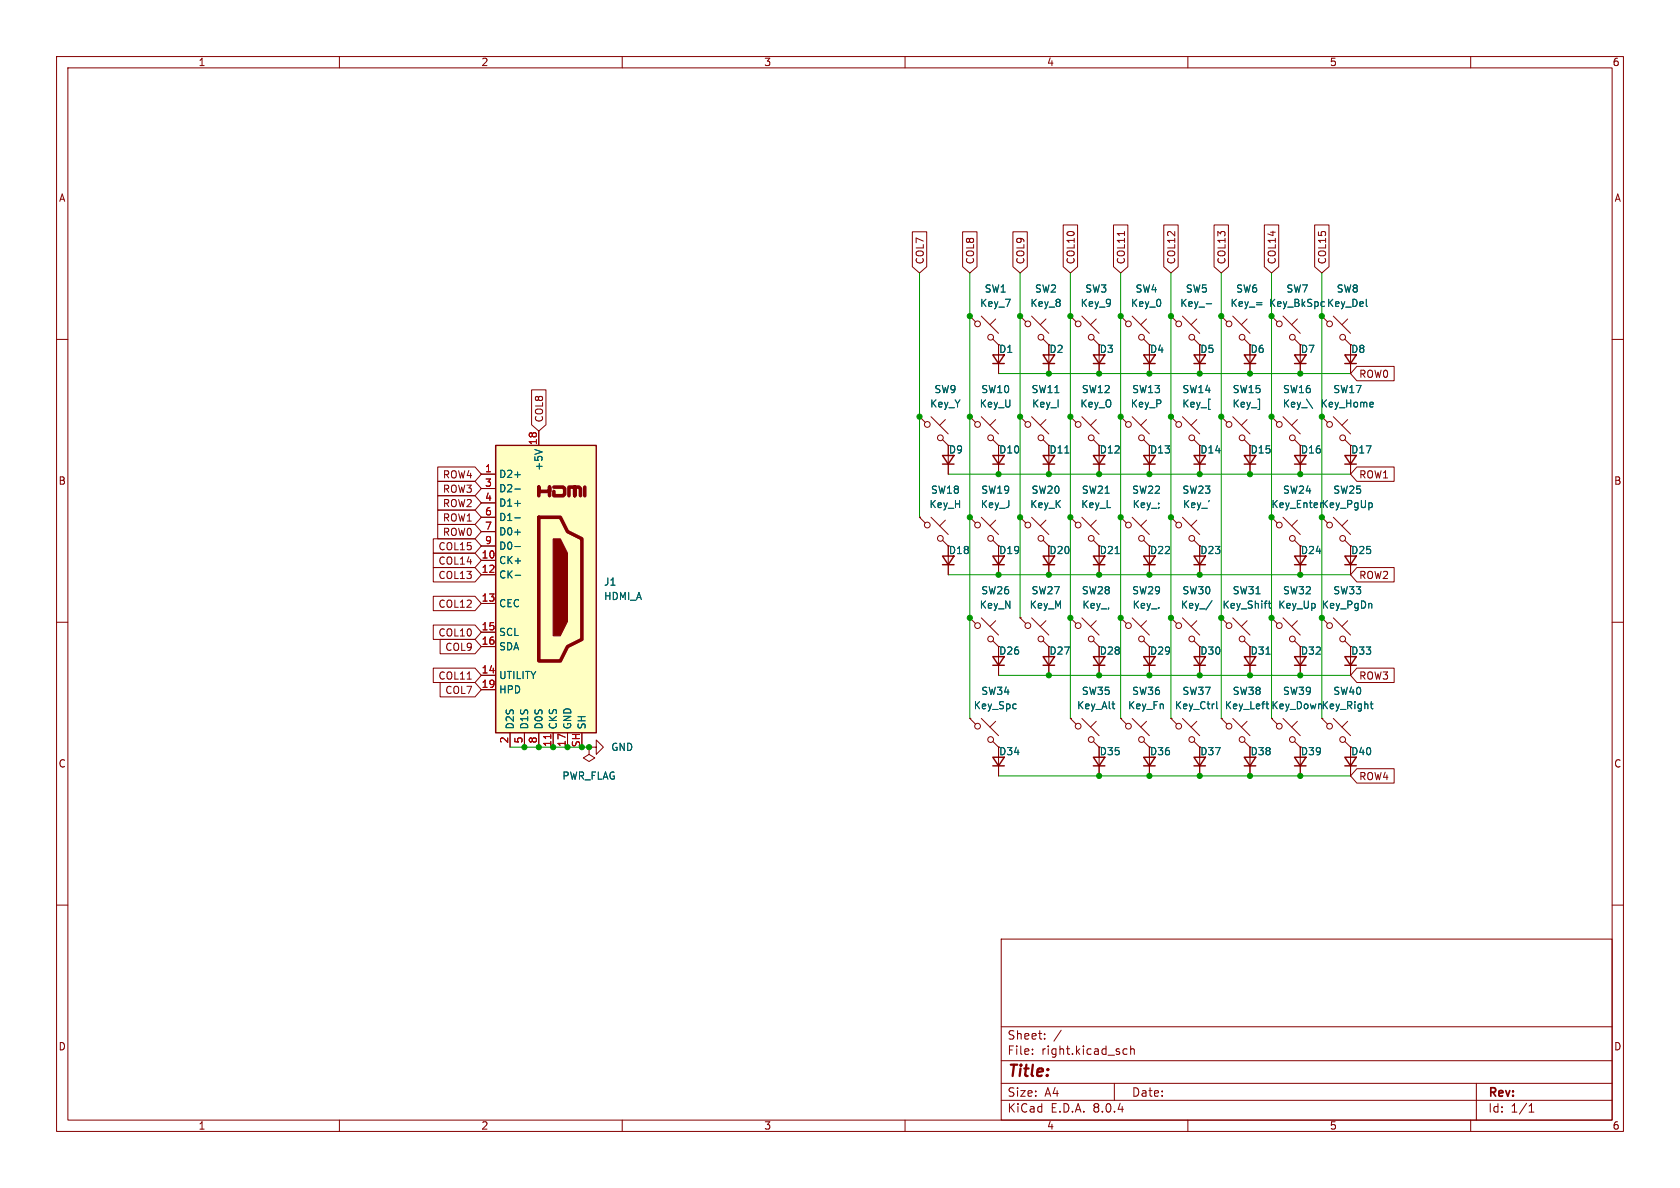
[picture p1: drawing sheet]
<svg xmlns="http://www.w3.org/2000/svg" width="297mm" height="210mm" viewBox="0 0 297 210" stroke-linecap="round" stroke-linejoin="round" font-family="sans-serif">
<g fill="none" stroke="#840000" stroke-width=".18">
<path d="M10 10h277v190h-277zM12 12h273v186h-273zM60 10v2M110 10v2M160 10v2M210 10v2M260 10v2M10 60h2M171.4 55.9l1.1 1M171.4 55.9h.1M173.5 55.9l3 3M175.5 59.9l1 1.1"/>
<path d="M176 56.4l-1 1M180.3 55.9l1.1 1M180.3 55.9h.1M182.4 55.9l3 3M184.4 59.9l1 1.1M184.9 56.4l-1 1M189.2 55.9l1 1M189.2 55.9h.1M191.3 55.9l3 3M193.3 59.9l1 1.1M193.8 56.4l-1 1M198.1 55.9l1 1"/>
<path d="M198.1 55.9h.1M200.2 55.9l3 3M202.2 59.9l1 1.1M202.7 56.4l-1 1M207 55.9l1 1M207 55.9h.1M209 55.9l3.1 3M211.1 59.9l1 1.1M211.6 56.4l-1 1M215.9 55.9l1 1M215.9 55.9h.1M217.9 55.9l3.1 3"/>
<path d="M220 59.9l1 1.1M220.5 56.4l-1 1M224.8 55.9l1 1M224.8 55.9h.1M226.8 55.9l3.1 3M228.9 59.9l1 1.1M229.4 56.4l-1.1 1M233.7 55.9l1 1M233.7 55.9h.1M235.7 55.9l3.1 3M237.7 59.9l1.1 1.1M238.3 56.4l-1.1 1"/>
<path d="M285 60h2M162.6 73.7l1 1M162.6 73.7h.1M164.6 73.7l3 3M166.6 77.7l1 1M167.1 74.2l-1 1M171.4 73.7l1.1 1M171.4 73.7h.1M173.5 73.7l3 3M175.5 77.7l1 1M176 74.2l-1 1M176.5 62.7v3.3"/>
<path d="M180.3 73.7l1.1 1M180.3 73.7h.1M182.4 73.7l3 3M184.4 77.7l1 1M184.9 74.2l-1 1M185.4 62.7v3.3M189.2 73.7l1 1M189.2 73.7h.1M191.3 73.7l3 3M193.3 77.7l1 1M193.8 74.2l-1 1M194.3 62.7v3.3"/>
<path d="M198.1 73.7l1 1M198.1 73.7h.1M200.2 73.7l3 3M202.2 77.7l1 1M202.7 74.2l-1 1M203.2 62.7v3.3M207 73.7l1 1M207 73.7h.1M209 73.7l3.1 3M211.1 77.7l1 1M211.6 74.2l-1 1M212.1 62.7v3.3"/>
<path d="M215.9 73.7l1 1M215.9 73.7h.1M217.9 73.7l3.1 3M220 77.7l1 1M220.5 74.2l-1 1M221 62.7v3.3M224.8 73.7l1 1M224.8 73.7h.1M226.8 73.7l3.1 3M228.9 77.7l1 1M229.4 74.2l-1.1 1M229.9 62.7v3.3"/>
<path d="M233.7 73.7l1 1M233.7 73.7h.1M235.7 73.7l3.1 3M237.7 77.7l1.1 1M238.3 74.2l-1.1 1M238.8 62.7v3.3M162.6 91.4l1 1.1M162.6 91.4h.1M164.6 91.4l3 3.1M166.6 95.5l1 1M167.1 91.9l-1 1.1M167.6 80.5v3.3"/>
<path d="M167.6 98.3v3.3M171.4 91.4l1.1 1.1M171.4 91.4h.1M173.5 91.4l3 3.1M175.5 95.5l1 1M176 91.9l-1 1.1M176.5 80.5v3.3M176.5 98.3v3.3M180.3 91.4l1.1 1.1M180.3 91.4h.1M182.4 91.4l3 3.1M184.4 95.5l1 1"/>
<path d="M184.9 91.9l-1 1.1M185.4 80.5v3.3M185.4 98.3v3.3M189.2 91.4l1 1.1M189.2 91.4h.1M191.3 91.4l3 3.1M193.3 95.5l1 1M193.8 91.9l-1 1.1M194.3 80.5v3.3M194.3 98.3v3.3M198.1 91.4l1 1.1M198.1 91.4h.1"/>
<path d="M200.2 91.4l3 3.1M202.2 95.5l1 1M202.7 91.9l-1 1.1M203.2 80.5v3.3M203.2 98.3v3.3M212.1 80.5v3.3M212.1 98.3v3.3M221 80.5v3.3M224.8 91.4l1 1.1M224.8 91.4h.1M226.8 91.4l3.1 3.1M228.9 95.5l1 1"/>
<path d="M229.4 91.9l-1.1 1.1M229.9 80.5v3.3M229.9 98.3v3.3M233.7 91.4l1 1.1M233.7 91.4h.1M235.7 91.4l3.1 3.1M237.7 95.5l1.1 1M238.3 91.9l-1.1 1.1M238.8 80.5v3.3M238.8 98.3v3.3M10 110h2M171.4 109.2l1.1 1"/>
<path d="M171.4 109.2h.1M173.5 109.2l3 3.1M175.5 113.3l1 1M176 109.7l-1 1M176.5 116.1v3.3M180.3 109.2l1.1 1M180.3 109.2h.1M182.4 109.2l3 3.1M184.4 113.3l1 1M184.9 109.7l-1 1M185.4 116.1v3.3M189.2 109.2l1 1"/>
<path d="M189.2 109.2h.1M191.3 109.2l3 3.1M193.3 113.3l1 1M193.8 109.7l-1 1M194.3 116.1v3.3M198.1 109.2l1 1M198.1 109.2h.1M200.2 109.2l3 3.1M202.2 113.3l1 1M202.7 109.7l-1 1M203.2 116.1v3.3M207 109.2l1 1"/>
<path d="M207 109.2h.1M209 109.2l3.1 3.1M211.1 113.3l1 1M211.6 109.7l-1 1M212.1 116.1v3.3M215.9 109.2l1 1M215.9 109.2h.1M217.9 109.2l3.1 3.1M220 113.3l1 1M220.5 109.7l-1 1M221 116.1v3.3M224.8 109.2l1 1"/>
<path d="M224.8 109.2h.1M226.8 109.2l3.1 3.1M228.9 113.3l1 1M229.4 109.7l-1.1 1M229.9 116.1v3.3M233.7 109.2l1 1M233.7 109.2h.1M235.7 109.2l3.1 3.1M237.7 113.3l1.1 1M238.3 109.7l-1.1 1M238.8 116.1v3.3M285 110h2"/>
<path d="M171.4 127l1.1 1M171.4 127h.1M173.5 127l3 3M175.5 131.1l1 1M176 127.5l-1 1M176.5 133.9v3.3M189.2 127l1 1M189.2 127h.1M191.3 127l3 3M193.3 131.1l1 1M193.8 127.5l-1 1M194.3 133.9v3.3"/>
<path d="M198.1 127l1 1M198.1 127h.1M200.2 127l3 3M202.2 131.1l1 1M202.7 127.5l-1 1M203.2 133.9v3.3M207 127l1 1M207 127h.1M209 127l3.1 3M211.1 131.1l1 1M211.6 127.5l-1 1M212.1 133.9v3.3"/>
<path d="M233.7 127l1 1M233.7 127h.1M235.7 127l3.1 3M237.7 131.1l1.1 1M238.3 127.5l-1.1 1M238.8 133.9v3.3M10 160h2M285 160h2M177 166h108v32h-108zM60 198v2M110 198v2M160 198v2"/>
<path d="M177 194.5h108M177 191.5h108M177 187.5h108M177 181.5h108M182.5 186.3v.1M182.5 185.5v.1M184.7 183.6v.1M184.7 182.8v.1M187.6 182.1l-1.3 2M197 191.5v3M198.6 186.3l.2 .1 .4-.1M199.2 185.5l-.4-.1-.2 .1"/>
<path d="M199.9 185.5l.2-.1 .4 .1v.9M199.9 184.9v1.5M210 198v2M260 198v2M261 191.5v6.5M270.3 196.6h.9M270.3 195.5l.4-.4v1.5"/>
<circle cx="172.8" cy="57.3" r=".51"/>
<circle cx="175.1" cy="59.6" r=".51"/>
<circle cx="181.7" cy="57.3" r=".51"/>
<circle cx="184" cy="59.6" r=".51"/>
<circle cx="190.6" cy="57.3" r=".51"/>
<circle cx="192.9" cy="59.6" r=".51"/>
<circle cx="199.5" cy="57.3" r=".51"/>
<circle cx="201.8" cy="59.6" r=".51"/>
<circle cx="208.4" cy="57.3" r=".51"/>
<circle cx="210.7" cy="59.6" r=".51"/>
<circle cx="217.3" cy="57.3" r=".51"/>
<circle cx="219.6" cy="59.6" r=".51"/>
<circle cx="226.2" cy="57.3" r=".51"/>
<circle cx="228.5" cy="59.6" r=".51"/>
<circle cx="235.1" cy="57.3" r=".51"/>
<circle cx="237.4" cy="59.6" r=".51"/>
<circle cx="163.9" cy="75" r=".51"/>
<circle cx="166.2" cy="77.4" r=".51"/>
<circle cx="172.8" cy="75" r=".51"/>
<circle cx="175.1" cy="77.4" r=".51"/>
<circle cx="181.7" cy="75" r=".51"/>
<circle cx="184" cy="77.4" r=".51"/>
<circle cx="190.6" cy="75" r=".51"/>
<circle cx="192.9" cy="77.4" r=".51"/>
<circle cx="199.5" cy="75" r=".51"/>
<circle cx="201.8" cy="77.4" r=".51"/>
<circle cx="208.4" cy="75" r=".51"/>
<circle cx="210.7" cy="77.4" r=".51"/>
<circle cx="217.3" cy="75" r=".51"/>
<circle cx="219.6" cy="77.4" r=".51"/>
<circle cx="226.2" cy="75" r=".51"/>
<circle cx="228.5" cy="77.4" r=".51"/>
<circle cx="235.1" cy="75" r=".51"/>
<circle cx="237.4" cy="77.4" r=".51"/>
<circle cx="163.9" cy="92.8" r=".51"/>
<circle cx="166.2" cy="95.2" r=".51"/>
<circle cx="172.8" cy="92.8" r=".51"/>
<circle cx="175.1" cy="95.2" r=".51"/>
<circle cx="181.7" cy="92.8" r=".51"/>
<circle cx="184" cy="95.2" r=".51"/>
<circle cx="190.6" cy="92.8" r=".51"/>
<circle cx="192.9" cy="95.2" r=".51"/>
<circle cx="199.5" cy="92.8" r=".51"/>
<circle cx="201.8" cy="95.2" r=".51"/>
<circle cx="226.2" cy="92.8" r=".51"/>
<circle cx="228.5" cy="95.2" r=".51"/>
<circle cx="235.1" cy="92.8" r=".51"/>
<circle cx="237.4" cy="95.2" r=".51"/>
<circle cx="172.8" cy="110.6" r=".51"/>
<circle cx="175.1" cy="113" r=".51"/>
<circle cx="181.7" cy="110.6" r=".51"/>
<circle cx="184" cy="113" r=".51"/>
<circle cx="190.6" cy="110.6" r=".51"/>
<circle cx="192.9" cy="113" r=".51"/>
<circle cx="199.5" cy="110.6" r=".51"/>
<circle cx="201.8" cy="113" r=".51"/>
<circle cx="208.4" cy="110.6" r=".51"/>
<circle cx="210.7" cy="113" r=".51"/>
<circle cx="217.3" cy="110.6" r=".51"/>
<circle cx="219.6" cy="113" r=".51"/>
<circle cx="226.2" cy="110.6" r=".51"/>
<circle cx="228.5" cy="113" r=".51"/>
<circle cx="235.1" cy="110.6" r=".51"/>
<circle cx="237.4" cy="113" r=".51"/>
<circle cx="172.8" cy="128.4" r=".51"/>
<circle cx="175.1" cy="130.7" r=".51"/>
<circle cx="190.6" cy="128.4" r=".51"/>
<circle cx="192.9" cy="130.7" r=".51"/>
<circle cx="199.5" cy="128.4" r=".51"/>
<circle cx="201.8" cy="130.7" r=".51"/>
<circle cx="208.4" cy="128.4" r=".51"/>
<circle cx="210.7" cy="130.7" r=".51"/>
<circle cx="235.1" cy="128.4" r=".51"/>
<circle cx="237.4" cy="130.7" r=".51"/>
</g>
<g fill="none" stroke="#840000" stroke-width=".25">
<path d="M175.5 62.7h2l-1 1.6zM175.5 64.3h2M184.4 62.7h2l-1 1.6zM184.4 64.3h2M193.3 62.7h2l-1 1.6zM193.3 64.3h2M202.2 62.7h2l-1 1.6zM202.2 64.3h2M211.1 62.7h2l-1 1.6zM211.1 64.3h2M220 62.7h2l-1 1.6zM220 64.3h2"/>
<path d="M228.9 62.7h2l-1 1.6zM228.9 64.3h2M237.7 62.7h2.1l-1 1.6zM237.7 64.3h2.1M166.6 80.5h2.1l-1.1 1.5zM166.6 98.3h2.1l-1.1 1.5zM166.6 99.8h2.1M166.6 82h2.1M175.5 80.5h2l-1 1.5zM175.5 98.3h2l-1 1.5zM175.5 99.8h2M175.5 82h2"/>
<path d="M184.4 98.3h2l-1 1.5zM184.4 80.5h2l-1 1.5zM184.4 99.8h2M184.4 82h2M193.3 98.3h2l-1 1.5zM193.3 80.5h2l-1 1.5zM193.3 99.8h2M193.3 82h2M202.2 80.5h2l-1 1.5zM202.2 98.3h2l-1 1.5zM202.2 99.8h2M202.2 82h2"/>
<path d="M211.1 98.3h2l-1 1.5zM211.1 80.5h2l-1 1.5zM211.1 99.8h2M211.1 82h2M220 80.5h2l-1 1.5zM220 82h2M228.9 98.3h2l-1 1.5zM228.9 80.5h2l-1 1.5zM228.9 99.8h2M228.9 82h2M237.7 80.5h2.1l-1 1.5zM237.7 98.3h2.1l-1 1.5z"/>
<path d="M237.7 99.8h2.1M237.7 82h2.1M175.5 116.1h2l-1 1.5zM175.5 117.6h2M184.4 116.1h2l-1 1.5zM184.4 117.6h2M193.3 116.1h2l-1 1.5zM193.3 117.6h2M202.2 116.1h2l-1 1.5zM202.2 117.6h2M211.1 116.1h2l-1 1.5zM211.1 117.6h2"/>
<path d="M220 116.1h2l-1 1.5zM220 117.6h2M228.9 116.1h2l-1 1.5zM228.9 117.6h2M237.7 116.1h2.1l-1 1.5zM237.7 117.6h2.1M175.5 133.9h2l-1 1.5zM175.5 135.4h2M193.3 133.9h2l-1 1.5zM193.3 135.4h2M202.2 133.9h2l-1 1.5zM202.2 135.4h2"/>
<path d="M211.1 133.9h2l-1 1.5zM211.1 135.4h2M237.7 133.9h2.1l-1 1.5zM237.7 135.4h2.1"/>
</g>
<g fill="none" stroke="#006464" stroke-width=".18">
<path d="M213.2 53.7h1M222.1 53.5h1M222.1 53.9h1M233.8 54.2h.2M233.8 53.3h.2M241.6 54.1l.1 .1M231 70.6l1.1 1.6M242.6 71.1l.2 .3-.6 .1M242.7 71.9l-.1 .1M188.3 80.1h.7M197.1 97.9h.8M242.5 89v.6"/>
<path d="M214.3 106.2l-1.1 1.6M223.8 115.6h.7M224.2 106.7h.5M224.4 106.2v1.1l.3 .2M196.6 124.4h.5M196.9 125.3h.2M215.1 124v1.1l.2 .2M242.2 124.4h.5M242.4 124v1.1l.3 .2"/>
</g>
<path d="M87.6 78.7h17.8v50.8h-17.8z" fill="#ffffc2"/>
<path d="M95.2 87.6v-1.5v.8h2v-.8v1.5M95.2 91.4h3.9l1.2 2.6 2.6 1.3v17.7l-2.6 1.3-1.2 2.5h-3.9zM97.9 86.1h1.7l.2 .3v1l-.2 .2h-1.7v-.7M100.6 87.6v-1.5h1v1.5v-1.5h.8l.2 .3v1.2M103.4 86.1v1.5" fill="none" stroke="#840000" stroke-width=".63"/>
<path d="M87.6 78.7h17.8v50.8h-17.8zM220 133.9h2l-1 1.5zM220 135.4h2M228.9 133.9h2l-1 1.5zM228.9 135.4h2" fill="none" stroke="#840000" stroke-width=".25"/>
<path d="M97.8 95.3h1.3l1.2 2.5v12.1l-1.2 2.5h-1.3z" fill="#840000" stroke="#840000" stroke-width=".18"/>
<g fill="none" stroke="#840000" stroke-width=".18">
<path d="M188 39.8h2.5v7.3l-1.3 1.2-1.2-1.2zM196.8 39.8h2.6v7.3l-1.3 1.2-1.3-1.2zM205.7 39.8h2.6v7.3l-1.3 1.2-1.3-1.2zM214.6 39.8h2.6v7.3l-1.3 1.2-1.3-1.2zM223.5 39.8h2.6v7.3l-1.3 1.2-1.3-1.2zM232.4 39.8h2.6v7.3l-1.3 1.2-1.3-1.2zM161.3 41h2.5v6.1l-1.2 1.2-1.3-1.2zM170.2 41h2.5v6.1l-1.3 1.2-1.2-1.2zM171.4 55.9h.1M179.1 41h2.5v6.1l-1.3 1.2-1.2-1.2zM180.3 55.9h.1M189.2 55.9h.1"/>
<path d="M198.1 55.9h.1M198.8 40.9v.8M207 55.9h.1M215.9 55.9h.1M224.8 55.9h.1M233.7 55.9h.1M94 68.9h2.5v6.2l-1.3 1.1-1.2-1.1zM95.2 76.2v2.5M162.6 73.7h.1M171.4 73.7h.1M176.5 64.3v1.7M180.3 73.7h.1"/>
<path d="M185.4 64.3v1.7M189.2 73.7h.1M194.3 64.3v1.7M198.1 73.7h.1M203.2 64.3v1.7M207 73.7h.1M212.1 64.3v1.7M215.9 73.7h.1M221 64.3v1.7M224.8 73.7h.1M229.9 64.3v1.7M233.7 73.7h.1"/>
<path d="M238.8 64.3v1.7M239.9 64.8h6.6v2.5h-6.6l-1.1-1.3zM76.6 95.2h7.4l1.1 1.3-1.1 1.3h-7.4zM76.6 97.8h7.4l1.1 1.3-1.1 1.2h-7.4zM77.4 87.6h6.6l1.1 1.3-1.1 1.3h-6.6zM77.4 82.5h6.6l1.1 1.3-1.1 1.3h-6.6zM77.4 90.2h6.6l1.1 1.2-1.1 1.3h-6.6zM77.4 92.7h6.6l1.1 1.3-1.1 1.3h-6.6zM77.4 85.1h6.6l1.1 1.3-1.1 1.2h-6.6zM85.1 83.8h2.5M85.1 99.1h2.5M85.1 86.4h2.5"/>
<path d="M85.1 88.9h2.5M85.1 91.4h2.5M85.1 94h2.5M85.1 96.5h2.5M162.6 91.4h.1M167.6 82v1.8M167.6 99.8v1.8M171.4 91.4h.1M176.5 82v1.8M176.5 99.8v1.8M180.3 91.4h.1M185.4 82v1.8"/>
<path d="M185.4 99.8v1.8M189.2 91.4h.1M194.3 82v1.8M194.3 99.8v1.8M198.1 91.4h.1M203.2 82v1.8M203.2 99.8v1.8M207 91.4l1 1.1M207 91.4h.1M209 91.4l3.1 3.1M211.1 95.5l1 1M211.6 91.9l-1 1.1"/>
<path d="M212.1 82v1.8M212.1 99.8v1.8M221 82v1.8M224.8 91.4h.1M229.9 82v1.8M229.9 99.8v1.8M233.7 91.4h.1M238.8 82v1.8M238.8 99.8v1.8M239.9 82.5h6.6v2.6h-6.6l-1.1-1.3zM76.6 118.1h7.4l1.1 1.3-1.1 1.3h-7.4zM76.6 110.5h7.4l1.1 1.3-1.1 1.2h-7.4z"/>
<path d="M76.6 105.4h7.4l1.1 1.3-1.1 1.3h-7.4zM76.6 100.3h7.4l1.1 1.3-1.1 1.3h-7.4zM77.8 113h6.2l1.1 1.3-1.1 1.3h-6.2zM85.1 101.6h2.5M85.1 106.7h2.5M85.1 119.4h2.5M85.1 111.8h2.5M85.1 114.3h2.5M171.4 109.2h.1M176.5 117.6v1.8M180.3 109.2h.1M185.4 117.6v1.8"/>
<path d="M189.2 109.2h.1M194.3 117.6v1.8M198.1 109.2h.1M203.2 117.6v1.8M207 109.2h.1M212.1 117.6v1.8M215.9 109.2h.1M221 117.6v1.8M224.8 109.2h.1M229.9 117.6v1.8M233.7 109.2h.1M238.8 117.6v1.8"/>
<path d="M239.9 100.3h6.6v2.6h-6.6l-1.1-1.3zM239.9 118.1h6.6v2.6h-6.6l-1.1-1.3zM77.8 120.6h6.2l1.1 1.3-1.1 1.3h-6.2zM82.6 120.1h.7M85.1 121.9h2.5M90.2 129.5v2.6M92.7 129.5v2.6M95.2 129.5v2.6M97.8 129.5v2.6M100.3 129.5v2.6M104.1 132.1h1.3v-1.3l1.3 1.3-1.3 1.3v-1.3M104.1 132.1h.1"/>
<path d="M104.1 132.1v1.3l1.1 .6-1.1 .6-1-.6 1-.6M171.4 127h.1M176.5 135.4v1.8M189.2 127h.1M194.3 135.4v1.8M198.1 127h.1M203.2 135.4v1.8M207 127h.1M212.1 135.4v1.8M215.9 127l1 1M215.9 127h.1M217.9 127l3.1 3"/>
<path d="M220 131.1l1 1M220.5 127.5l-1 1M221 133.9v3.3M224.8 127l1 1M224.8 127h.1M226.8 127l3.1 3M228.9 131.1l1 1M229.4 127.5l-1.1 1M229.9 133.9v3.3M233.7 127h.1M238.8 135.4v1.8M239.9 135.9h6.6v2.5h-6.6l-1.1-1.2z"/>
<circle cx="208.4" cy="92.8" r=".51"/>
<circle cx="210.7" cy="95.2" r=".51"/>
<circle cx="217.3" cy="128.4" r=".51"/>
<circle cx="219.6" cy="130.7" r=".51"/>
<circle cx="226.2" cy="128.4" r=".51"/>
<circle cx="228.5" cy="130.7" r=".51"/>
</g>
<g fill="none" stroke="#006464" stroke-width=".18">
<path d="M213.2 53.7h1M222.1 53.5h1M222.1 53.9h1M233.8 54.2h.2M233.8 53.3h.2M241.6 54.1l.1 .1M94.6 79.5l1.2 .4M231 70.6l1.1 1.6M242.6 71.1l.2 .3-.6 .1M242.7 71.9l-.1 .1M91 83.9h1M91 86.5h1"/>
<path d="M91 89h1M91 91.5h1M91 94.1h1M91 96.6h1M188.3 80.1h.7M197.1 97.9h.8M242.5 89v.6M91.1 101.7h.9M214.3 106.2l-1.1 1.6M223.8 115.6h.7M224.2 106.7h.5M224.4 106.2v1.1l.3 .2"/>
<path d="M196.6 124.4h.5M196.9 125.3h.2M215.1 124v1.1l.2 .2M223.8 124.4h.5M224 125.1l.3 .2M242.2 124.4h.5M242.4 124v1.1l.3 .2"/>
</g>
<path d="M97.4 129.8v.8" fill="none" stroke="#a90000" stroke-width=".18"/>
<g fill="none" stroke="#009600" stroke-width=".18">
<path d="M162.6 48.3v43.1M171.4 48.3v78.7M180.3 48.3v60.9M189.2 48.3v78.7M198.1 48.3v78.7M207 48.3v78.7M215.9 48.3v78.7M224.8 48.3v78.7M233.7 48.3v78.7M176.5 66h62.3M167.6 83.8h71.2M167.6 101.6h71.2"/>
<path d="M176.5 119.4h62.3M90.2 132.1h13.9M176.5 137.2h62.3"/>
</g>
<g fill="#009600" stroke="#009600" stroke-width=".18">
<circle cx="215.9" cy="55.9" r=".46"/>
<circle cx="221" cy="66" r=".46"/>
<circle cx="224.8" cy="55.9" r=".46"/>
<circle cx="233.7" cy="55.9" r=".46"/>
<circle cx="212.1" cy="66" r=".46"/>
<circle cx="207" cy="55.9" r=".46"/>
<circle cx="203.2" cy="66" r=".46"/>
<circle cx="229.9" cy="66" r=".46"/>
<circle cx="180.3" cy="91.4" r=".46"/>
<circle cx="180.3" cy="55.9" r=".46"/>
<circle cx="180.3" cy="73.7" r=".46"/>
<circle cx="171.4" cy="55.9" r=".46"/>
<circle cx="171.4" cy="73.7" r=".46"/>
<circle cx="176.5" cy="101.6" r=".46"/>
<circle cx="162.6" cy="73.7" r=".46"/>
<circle cx="176.5" cy="83.8" r=".46"/>
<circle cx="198.1" cy="91.4" r=".46"/>
<circle cx="185.4" cy="101.6" r=".46"/>
<circle cx="194.3" cy="137.2" r=".46"/>
<circle cx="229.9" cy="101.6" r=".46"/>
<circle cx="233.7" cy="109.2" r=".46"/>
<circle cx="229.9" cy="137.2" r=".46"/>
<circle cx="221" cy="119.4" r=".46"/>
<circle cx="229.9" cy="119.4" r=".46"/>
<circle cx="212.1" cy="101.6" r=".46"/>
<circle cx="215.9" cy="109.2" r=".46"/>
<circle cx="224.8" cy="109.2" r=".46"/>
<circle cx="221" cy="137.2" r=".46"/>
<circle cx="212.1" cy="83.8" r=".46"/>
<circle cx="224.8" cy="91.4" r=".46"/>
<circle cx="221" cy="83.8" r=".46"/>
<circle cx="229.9" cy="83.8" r=".46"/>
<circle cx="233.7" cy="91.4" r=".46"/>
<circle cx="207" cy="91.4" r=".46"/>
<circle cx="203.2" cy="101.6" r=".46"/>
<circle cx="224.8" cy="73.7" r=".46"/>
<circle cx="215.9" cy="73.7" r=".46"/>
<circle cx="207" cy="73.7" r=".46"/>
<circle cx="233.7" cy="73.7" r=".46"/>
<circle cx="102.9" cy="132.1" r=".46"/>
<circle cx="100.3" cy="132.1" r=".46"/>
<circle cx="171.4" cy="109.2" r=".46"/>
<circle cx="104.1" cy="132.1" r=".46"/>
<circle cx="97.8" cy="132.1" r=".46"/>
<circle cx="95.2" cy="132.1" r=".46"/>
<circle cx="92.7" cy="132.1" r=".46"/>
<circle cx="212.1" cy="119.4" r=".46"/>
<circle cx="203.2" cy="119.4" r=".46"/>
<circle cx="207" cy="109.2" r=".46"/>
<circle cx="194.3" cy="101.6" r=".46"/>
<circle cx="212.1" cy="137.2" r=".46"/>
<circle cx="203.2" cy="137.2" r=".46"/>
<circle cx="185.4" cy="119.4" r=".46"/>
<circle cx="194.3" cy="119.4" r=".46"/>
<circle cx="189.2" cy="109.2" r=".46"/>
<circle cx="198.1" cy="109.2" r=".46"/>
<circle cx="194.3" cy="66" r=".46"/>
<circle cx="189.2" cy="73.7" r=".46"/>
<circle cx="203.2" cy="83.8" r=".46"/>
<circle cx="198.1" cy="73.7" r=".46"/>
<circle cx="194.3" cy="83.8" r=".46"/>
<circle cx="189.2" cy="91.4" r=".46"/>
<circle cx="185.4" cy="66" r=".46"/>
<circle cx="198.1" cy="55.9" r=".46"/>
<circle cx="189.2" cy="55.9" r=".46"/>
<circle cx="185.4" cy="83.8" r=".46"/>
<circle cx="171.4" cy="91.4" r=".46"/>
</g>
<text font-size="2.8" fill="#840000" x="178" y="190.9">Title:</text>
<g font-size="2.1" fill="#840000">
<text x="178" y="184">Sheet:</text>
<text x="178" y="186.7">File:</text>
<text x="184.1" y="186.7">right.kicad_sch</text>
<text x="178" y="196.9">KiCad</text>
<text x="178" y="194.1">Size:</text>
<text x="184.7" y="194.1">A4</text>
<text x="185.7" y="196.9">E.D.A.</text>
<text x="193.3" y="196.9">8.0.4</text>
<text x="200" y="194.1">Date:</text>
<text x="263" y="194.3">Rev:</text>
<text x="263" y="196.9">Id:</text>
<text x="267.1" y="196.9">1/1</text>
</g>
<g font-size="1.8" fill="#840000">
<text x="35" y="11.9">1</text>
<text x="85" y="11.9">2</text>
<text x="135" y="11.9">3</text>
<text x="185" y="11.9">4</text>
<text x="235" y="11.9">5</text>
<text x="285" y="11.9">6</text>
<text x="10.3" y="35.9">A</text>
<text x="285.3" y="35.9">A</text>
<text x="163.5" y="46.8" transform="rotate(-90 163.5 46.8)">COL7</text>
<text x="172.4" y="46.8" transform="rotate(-90 172.4 46.8)">COL8</text>
<text x="181.3" y="46.8" transform="rotate(-90 181.3 46.8)">COL9</text>
<text x="190.2" y="46.8" transform="rotate(-90 190.2 46.8)">COL10</text>
<text x="199.1" y="46.8" transform="rotate(-90 199.1 46.8)">COL11</text>
<text x="208" y="46.8" transform="rotate(-90 208 46.8)">COL12</text>
<text x="216.9" y="46.8" transform="rotate(-90 216.9 46.8)">COL13</text>
<text x="225.7" y="46.8" transform="rotate(-90 225.7 46.8)">COL14</text>
<text x="234.6" y="46.8" transform="rotate(-90 234.6 46.8)">COL15</text>
<text x="176.5" y="62.6">D1</text>
<text x="185.4" y="62.6">D2</text>
<text x="194.3" y="62.6">D3</text>
<text x="203.2" y="62.6">D4</text>
<text x="212.1" y="62.6">D5</text>
<text x="221" y="62.6">D6</text>
<text x="229.9" y="62.6">D7</text>
<text x="238.8" y="62.6">D8</text>
<text x="240.2" y="67">ROW0</text>
<text x="96.2" y="74.8" transform="rotate(-90 96.2 74.8)">COL8</text>
<text x="167.6" y="80.4">D9</text>
<text x="176.5" y="80.4">D10</text>
<text x="185.4" y="80.4">D11</text>
<text x="194.3" y="80.4">D12</text>
<text x="203.2" y="80.4">D13</text>
<text x="212.1" y="80.4">D14</text>
<text x="221" y="80.4">D15</text>
<text x="229.9" y="80.4">D16</text>
<text x="238.8" y="80.4">D17</text>
<text x="10.3" y="85.9">B</text>
<text x="78.2" y="89.9">ROW2</text>
<text x="78.2" y="84.8">ROW4</text>
<text x="78.2" y="87.3">ROW3</text>
<text x="240.2" y="84.8">ROW1</text>
<text x="285.3" y="85.9">B</text>
<text x="78.2" y="92.4">ROW1</text>
<text x="78.2" y="94.9">ROW0</text>
<text x="77.4" y="97.5">COL15</text>
<text x="77.4" y="100">COL14</text>
<text x="167.6" y="98.1">D18</text>
<text x="176.5" y="98.1">D19</text>
<text x="185.4" y="98.1">D20</text>
<text x="194.3" y="98.1">D21</text>
<text x="203.2" y="98.1">D22</text>
<text x="212.1" y="98.1">D23</text>
<text x="229.9" y="98.1">D24</text>
<text x="238.8" y="98.1">D25</text>
<text x="77.4" y="107.6">COL12</text>
<text x="77.4" y="102.6">COL13</text>
<text x="240.2" y="102.6">ROW2</text>
<text x="77.4" y="112.7">COL10</text>
<text x="78.6" y="115.3">COL9</text>
<text x="176.5" y="115.9">D26</text>
<text x="185.4" y="115.9">D27</text>
<text x="194.3" y="115.9">D28</text>
<text x="203.2" y="115.9">D29</text>
<text x="212.1" y="115.9">D30</text>
<text x="221" y="115.9">D31</text>
<text x="229.9" y="115.9">D32</text>
<text x="238.8" y="115.9">D33</text>
<text x="77.4" y="120.3">COL11</text>
<text x="78.6" y="122.9">COL7</text>
<text x="240.2" y="120.3">ROW3</text>
<text x="10.3" y="135.9">C</text>
<text x="176.5" y="133.7">D34</text>
<text x="194.3" y="133.7">D35</text>
<text x="203.2" y="133.7">D36</text>
<text x="212.1" y="133.7">D37</text>
<text x="221" y="133.7">D38</text>
<text x="229.9" y="133.7">D39</text>
<text x="238.8" y="133.7">D40</text>
<text x="285.3" y="135.9">C</text>
<text x="240.2" y="138.1">ROW4</text>
<text x="10.3" y="185.9">D</text>
<text x="285.3" y="185.9">D</text>
<text x="35" y="199.9">1</text>
<text x="85" y="199.9">2</text>
<text x="135" y="199.9">3</text>
<text x="185" y="199.9">4</text>
<text x="235" y="199.9">5</text>
<text x="285" y="199.9">6</text>
</g>
<g font-size="1.8" fill="#006464">
<text x="174" y="51.9">SW1</text>
<text x="182.9" y="51.9">SW2</text>
<text x="191.8" y="51.9">SW3</text>
<text x="200.7" y="51.9">SW4</text>
<text x="209.5" y="51.9">SW5</text>
<text x="218.4" y="51.9">SW6</text>
<text x="227.3" y="51.9">SW7</text>
<text x="236.2" y="51.9">SW8</text>
<text x="173.2" y="54.5">Key_7</text>
<text x="182.1" y="54.5">Key_8</text>
<text x="190.9" y="54.5">Key_9</text>
<text x="199.8" y="54.5">Key_0</text>
<text x="208.5" y="54.5">Key_-</text>
<text x="217.4" y="54.5">Key_=</text>
<text x="224.2" y="54.5">Key_BkSpc</text>
<text x="234.5" y="54.5">Key_Del</text>
<text x="165.1" y="69.7">SW9</text>
<text x="173.4" y="69.7">SW10</text>
<text x="182.3" y="69.7">SW11</text>
<text x="191.2" y="69.7">SW12</text>
<text x="200.1" y="69.7">SW13</text>
<text x="208.9" y="69.7">SW14</text>
<text x="217.8" y="69.7">SW15</text>
<text x="226.7" y="69.7">SW16</text>
<text x="235.6" y="69.7">SW17</text>
<text x="164.3" y="72.2">Key_Y</text>
<text x="173.1" y="72.2">Key_U</text>
<text x="182.4" y="72.2">Key_I</text>
<text x="190.9" y="72.2">Key_O</text>
<text x="199.8" y="72.2">Key_P</text>
<text x="208.9" y="72.2">Key_[</text>
<text x="217.8" y="72.2">Key_]</text>
<text x="226.7" y="72.2">Key_\</text>
<text x="233.4" y="72.2">Key_Home</text>
<text x="96.1" y="83.3" transform="rotate(-90 96.1 83.3)">+5V</text>
<text x="88.1" y="84.7">D2+</text>
<text x="88.1" y="87.2">D2-</text>
<text x="88.1" y="89.8">D1+</text>
<text x="164.5" y="87.5">SW18</text>
<text x="173.4" y="87.5">SW19</text>
<text x="182.3" y="87.5">SW20</text>
<text x="191.2" y="87.5">SW21</text>
<text x="200.1" y="87.5">SW22</text>
<text x="208.9" y="87.5">SW23</text>
<text x="226.7" y="87.5">SW24</text>
<text x="235.6" y="87.5">SW25</text>
<text x="88.1" y="92.3">D1-</text>
<text x="88.1" y="94.8">D0+</text>
<text x="164.2" y="90">Key_H</text>
<text x="173.3" y="90">Key_J</text>
<text x="182" y="90">Key_K</text>
<text x="191" y="90">Key_L</text>
<text x="200.1" y="90">Key_;</text>
<text x="209" y="90">Key_'</text>
<text x="224.7" y="90">Key_Enter Key_PgUp</text>
<text x="88.1" y="99.9">CK+</text>
<text x="88.1" y="97.4">D0-</text>
<text x="88.1" y="102.5">CK-</text>
<text x="88.1" y="107.5">CEC</text>
<text x="106.7" y="103.7">J1</text>
<text x="106.7" y="106.3">HDMI_A</text>
<text x="173.1" y="107.8">Key_N</text>
<text x="173.4" y="105.3">SW26</text>
<text x="181.9" y="107.8">Key_M</text>
<text x="182.3" y="105.3">SW27</text>
<text x="191.2" y="105.3">SW28</text>
<text x="191.3" y="107.8">Key_,</text>
<text x="200.1" y="105.3">SW29</text>
<text x="200.1" y="107.8">Key_.</text>
<text x="208.7" y="107.8">Key_/</text>
<text x="208.9" y="105.3">SW30</text>
<text x="216" y="107.8">Key_Shift</text>
<text x="217.8" y="105.3">SW31</text>
<text x="225.9" y="107.8">Key_Up</text>
<text x="226.7" y="105.3">SW32</text>
<text x="233.6" y="107.8">Key_PgDn</text>
<text x="235.6" y="105.3">SW33</text>
<text x="88.1" y="112.6">SCL</text>
<text x="88.1" y="115.2">SDA</text>
<text x="88.1" y="120.2">UTILITY</text>
<text x="88.1" y="122.8">HPD</text>
<text x="172" y="125.6">Key_Spc</text>
<text x="173.4" y="123">SW34</text>
<text x="190.3" y="125.6">Key_Alt</text>
<text x="191.2" y="123">SW35</text>
<text x="199.3" y="125.6">Key_Fn</text>
<text x="200.1" y="123">SW36</text>
<text x="207.6" y="125.6">Key_Ctrl</text>
<text x="208.9" y="123">SW37</text>
<text x="216.4" y="125.6">Key_Left</text>
<text x="217.8" y="123">SW38</text>
<text x="224.7" y="125.6">Key_Down Key_Right</text>
<text x="226.7" y="123">SW39</text>
<text x="235.6" y="123">SW40</text>
<text x="91" y="129" transform="rotate(-90 91 129)">D2S</text>
<text x="93.6" y="129" transform="rotate(-90 93.6 129)">D1S</text>
<text x="96.1" y="129" transform="rotate(-90 96.1 129)">D0S</text>
<text x="98.7" y="129" transform="rotate(-90 98.7 129)">CKS</text>
<text x="101.2" y="129" transform="rotate(-90 101.2 129)">GND</text>
<text x="103.7" y="129" transform="rotate(-90 103.7 129)">SH</text>
<text x="108" y="132.9">GND</text>
<text x="99.3" y="138">PWR_FLAG</text>
</g>
<g font-size="1.8" fill="#a90000">
<text x="85.7" y="83.6">1</text>
<text x="95" y="78.8" transform="rotate(-90 95 78.8)">18</text>
<text x="85.7" y="86.1">3</text>
<text x="85.7" y="88.6">4</text>
<text x="85.7" y="91.2">6</text>
<text x="85.7" y="93.7">7</text>
<text x="85" y="98.8">10</text>
<text x="85" y="101.3">12</text>
<text x="85.7" y="96.3">9</text>
<text x="85" y="106.4">13</text>
<text x="85" y="111.5">15</text>
<text x="85" y="119.1">14</text>
<text x="85" y="114">16</text>
<text x="85" y="121.7">19</text>
<text x="89.9" y="131.5" transform="rotate(-90 89.9 131.5)">2</text>
<text x="92.5" y="131.5" transform="rotate(-90 92.5 131.5)">5</text>
<text x="95" y="131.5" transform="rotate(-90 95 131.5)">8</text>
<text x="97.5" y="132.1" transform="rotate(-90 97.5 132.1)">11</text>
<text x="100.1" y="132.1" transform="rotate(-90 100.1 132.1)">17</text>
<text x="102.6" y="132.2" transform="rotate(-90 102.6 132.2)">SH</text>
</g>
</svg>
